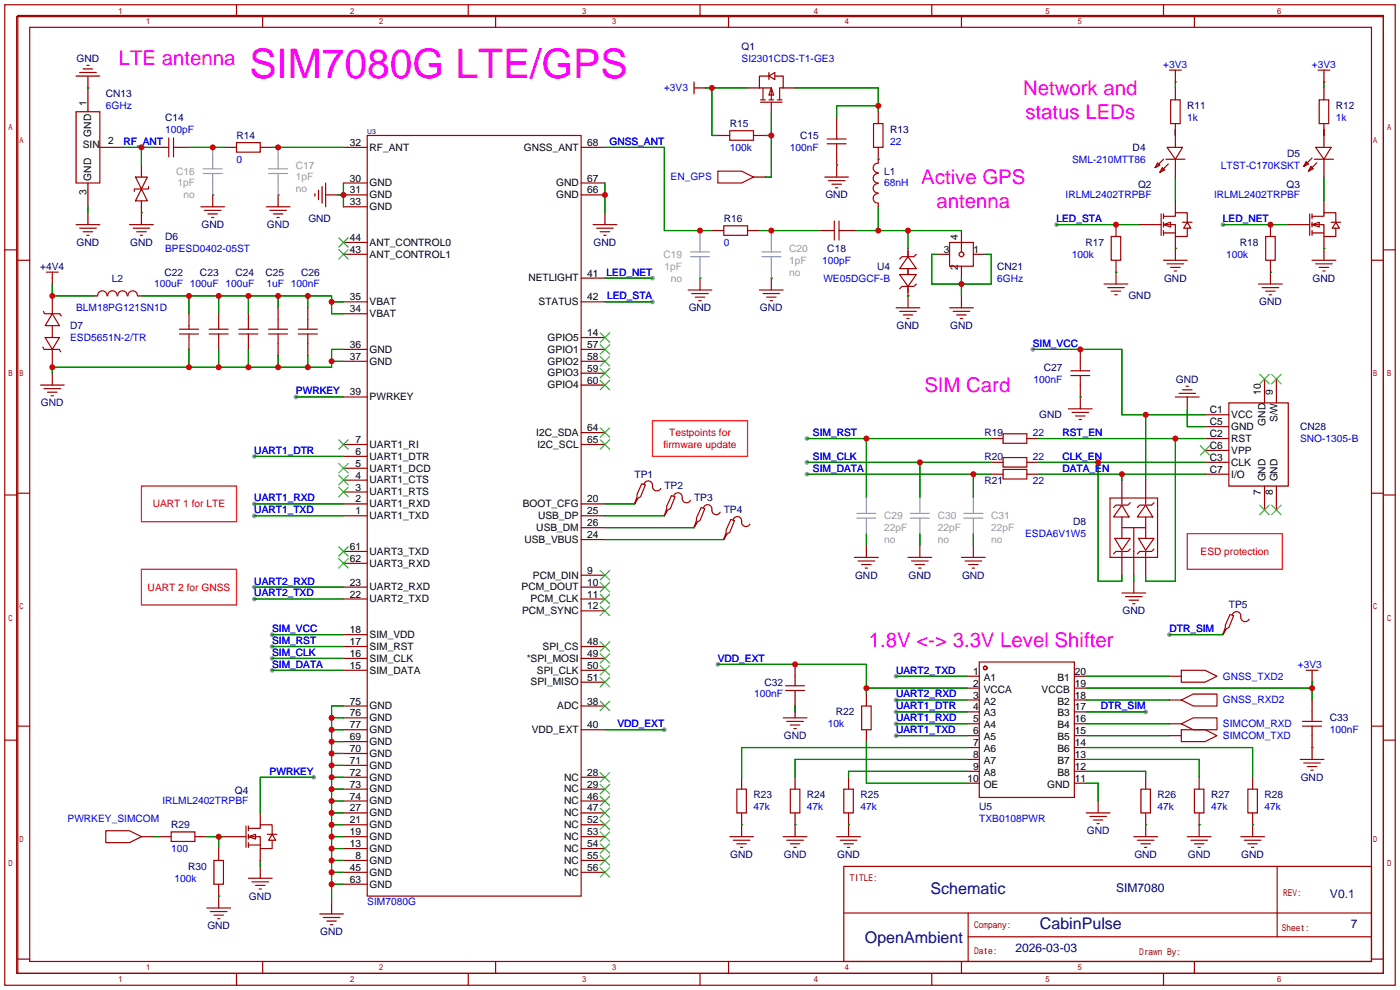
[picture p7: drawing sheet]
<svg xmlns="http://www.w3.org/2000/svg" width="299mm" height="212mm" viewBox="0 0 299 212" stroke-linecap="round" stroke-linejoin="round" font-family="sans-serif">
<g fill="#999">
<circle cx="63.2" cy="84.8" r=".51"/>
<circle cx="142" cy="156" r=".51"/>
<circle cx="139.4" cy="59.4" r=".51"/>
<circle cx="139.4" cy="64.5" r=".51"/>
<circle cx="54.4" cy="97.5" r=".51"/>
<circle cx="58.2" cy="135.6" r=".51"/>
<circle cx="58.2" cy="138.2" r=".51"/>
<circle cx="58.2" cy="140.7" r=".51"/>
<circle cx="58.2" cy="143.3" r=".51"/>
<circle cx="172.5" cy="101.3" r=".51"/>
<circle cx="172.5" cy="98.8" r=".51"/>
<circle cx="172.5" cy="93.7" r=".51"/>
<circle cx="153.4" cy="142" r=".51"/>
<circle cx="54.4" cy="107.7" r=".51"/>
<circle cx="54.4" cy="110.2" r=".51"/>
<circle cx="191.5" cy="149.6" r=".51"/>
<circle cx="191.5" cy="152.1" r=".51"/>
<circle cx="191.5" cy="144.5" r=".51"/>
<circle cx="244.9" cy="152.1" r=".51"/>
<circle cx="54.4" cy="125.5" r=".51"/>
<circle cx="54.4" cy="128" r=".51"/>
<circle cx="191.5" cy="154.7" r=".51"/>
<circle cx="191.5" cy="157.2" r=".51"/>
<circle cx="225.8" cy="48" r=".51"/>
<circle cx="261.4" cy="48" r=".51"/>
<circle cx="67.1" cy="166.1" r=".51"/>
<circle cx="220.7" cy="74.7" r=".51"/>
<circle cx="249.9" cy="135.6" r=".51"/>
</g>
<g fill="none" stroke="#a10000" stroke-width=".25">
<path d="M1 1h297.2v209.6h-297.2zM3.6 3.6h292.1v204.4h-292.1zM3.8 3.3h291.9v204.7h-291.9zM6.3 5.8h286.8v199.7h-286.8zM16.3 16.3h5M17 15.5h3.6M17.8 14.7h2M18.5 14h.5M18.8 16.3v7.6M50.5 1v2.6M56.1 3.3v2.5M100.1 1v2.6"/>
<path d="M105.9 3.3v2.5M148.3 17.5v2.6M148.3 18.8h2.6M149.6 1v2.6M150.9 18.8h.1M155.7 3.3v2.5M159.8 18.8h2.5M162.3 18.8h2.5v2.5M163.1 18.8v2.5M164.3 16.3l1.3-.8v1.5zM164.3 16.3h-2v2.5M164.3 15.5v1.5"/>
<path d="M164.8 18.8l.6 1.5h-1.1zM165.6 16.3h1.8v2.5h-.8v2.5M167.4 18.8h2.5M199.1 1v2.6M205.5 3.3v2.5M248.7 1v2.6M249.9 15h2.6M251.2 17.5h.1M251.2 15v2.5M251.2 18.8v2.5M255.3 3.3v2.5M281.7 15h2.5"/>
<path d="M283 17.5h.1M283 15v2.5M283 18.8v2.5M16.3 23.9h5v15.2h-5zM18.8 39.1v5.1M21.3 31.5h5.1M29 37.8h2.5l-1.3 2.6zM30.2 35.3v2.5M31.7 39.9v.5h-3v.5M32.8 31.5h3.3M36.1 29.5v4M37.1 31.5h3.3"/>
<path d="M37.1 29.5v4M48 31.5h2.5M50.5 30.5h5.1v2h-5.1zM55.6 31.5h2.6M68.8 39.9v3.5M69.6 39.1v5.1M73.4 39.1h5.1M73.4 31.5h5.1M78.5 29h45.7v162.5h-45.7zM124.2 39.1h5.1M124.2 31.5h5.1M153.4 36.6h5.1l2.5 1.2-2.5 1.3h-5.1z"/>
<path d="M153.4 29h2.6M156 27.9h5v2.1h-5zM161 37.8h2.6M161 29h2.6M162.6 21.8h4.5M162.6 21.3h1M164.3 21.3h1.1M164.8 21.8v2.1M166.1 21.3h1M176.3 37.8h5.1M176.8 29.7h4M176.8 30.7h4"/>
<path d="M177 38.6h3.6M177.8 39.4h2M178.8 25.1v4.6M178.8 30.7v7.1M186.7 26.4h2v5.1h-2zM187.7 39.2a1.01 1.01 0 0 0-1.1 1 1.01 1.01 0 0 0 1.1 1M187.7 37.1a1.01 1.01 0 0 0-1.1 1 1.01 1.01 0 0 0 1.1 1M187.7 34.9a1.01 1.01 0 0 0-1.1 1 1.01 1.01 0 0 0 1.1 1M187.7 23.9v2.5M187.7 31.5v3.3M247.4 34.8l.5 .5-1 .5zM248.4 35.8l.5 .5-1 .5z"/>
<path d="M248.7 34l-1.8 1.8M249.2 34h4M249.4 31.5h3.3l-1.5 2.5zM249.7 35.1l-1.8 1.7M250.2 21.3h2v5.1h-2zM251.2 26.4v5.1M251.2 34v3.8M279.1 34.5l.6 .6-1.1 .5zM280.2 35.6l.5 .5-1 .5zM280.4 33.8l-1.8 1.8M280.9 34h4.1M281.2 31.5h3.3l-1.5 2.5z"/>
<path d="M281.4 34.8l-1.7 1.8M281.9 21.3h2.1v5.1h-2.1zM283 26.4v5.1M283 34v3.8M1 53.4h2.6M3.8 55.6h2.5M9.9 58.2h2.5M11.2 58.2v2.5M16.3 48h5M17 48.8h3.6M17.8 49.5h2M18.5 50.3h.5"/>
<path d="M18.8 45.5v2.5M27.7 48h5.1M28.4 48.8h3.6M29.2 49.5h2M30 50.3h.5M30.2 40.4l1.3 2.5h-2.5zM30.2 42.9v5.1M42.9 44.2h5.1M43.7 45h3.5M44.4 45.7h2.1M45.2 46.5h.5M45.5 41.7v2.5"/>
<path d="M56.9 44.2h5.1M57.7 45h3.5M58.4 45.7h2.1M59.2 46.5h.5M59.4 41.7v2.5M67.3 41.4v.5M68.1 40.6v2.1M69.6 41.7h2.5M73.4 41.7h5.1M73.4 51.8h5.1M73.4 54.4h5.1M73.4 44.2h5.1"/>
<path d="M124.2 41.7h5.1M124.2 59.4h5.1M126.7 48h5.1M127.5 48.8h3.6M128.3 49.5h2M129 50.3h.5M129.3 45.5v2.5M149.6 59.4v2.6M152.1 49.3h2.6M154.7 48.3h5.1v2h-5.1zM159.8 49.3h2.5M164.8 59.4v2.6"/>
<path d="M175 49.3h3.3M178.3 47.2v4.1M178.6 40.1h.5M179.3 47.2v4.1M179.3 49.3h3.3M187.7 41.4a1.01 1.01 0 0 0-1.1 1 1.01 1.01 0 0 0 1.1 1M187.7 43.4v.8M192.3 58.7h3.5l-1.7 2.5zM194.1 54.9l1.7 2.5h-3.5zM194.1 53.1v1.8M194.1 57.4v1.3M195.8 54.4l-.5 .5h-2.5l-.5 .5"/>
<path d="M200.4 54.4h2.5M202.9 51.8h5.1v5.1h-5.1zM205.5 49.3v4.5M205.5 56.9v2.5M208 54.4h2.6M237.5 50.5h2v5.1h-2zM238.5 48v2.5M238.5 55.6v5.1M243.6 48h4.6M248.2 45.7v4.6M248.7 48l1.5-.5v1zM248.7 46.2h2.5v-.7h2.5v2"/>
<path d="M248.7 48h2.5v2.5h2.5v-1.7M248.7 45.7v1M248.7 47.5v1M248.7 49.3v1M248.7 55.6h5M248.7 49.8h2.5M249.4 56.4h3.6M250.2 57.2h2M251 57.9h.5M251.2 42.9v2.6M251.2 50.5v5.1M252.7 47.5h2.1"/>
<path d="M253.7 47.5l.8 1.3h-1.5zM270.5 50.5h2v5.1h-2zM271.5 48v2.5M271.5 55.6v5.1M275.3 48h4.6M279.9 45.7v4.6M280.4 48l1.5-.5v1zM280.4 46.2h2.6v-.7h2.5v2M280.4 48h2.6v2.5h2.5v-1.7M280.4 55.6h5.1M280.4 45.7v1M280.4 47.5v1"/>
<path d="M280.4 49.3v1M280.4 49.8h2.6M281.2 56.4h3.5M281.9 57.2h2.1M282.7 57.9h.5M283 42.9v2.6M283 50.5v5.1M284.5 47.5h2M285.5 47.5l.8 1.3h-1.6zM293.1 55.6h2.6M295.7 53.4h2.5M9.1 74.2l.3 .5h3.3l.3 .5"/>
<path d="M9.3 66.5l.2 .6h3.3l.3 .5M9.7 72.1h3l-1.5 2.6zM11.2 67.1l1.5 2.5h-3zM11.2 63.2v3.9M11.2 69.6v2.5M11.2 74.7v3.8M11.2 79.8v2.5M20.1 63.2h.7M20.9 63.2a1.01 1.01 0 0 1 1-1.1 1.01 1.01 0 0 1 1 1.1M23 63.2a1.01 1.01 0 0 1 1-1.1 1.01 1.01 0 0 1 1 1.1M25.2 63.2a1.01 1.01 0 0 1 1-1.1 1.01 1.01 0 0 1 1 1.1M27.4 63.2a1.01 1.01 0 0 1 1-1.1 1.01 1.01 0 0 1 1 1.1"/>
<path d="M29.5 63.2h.7M38.4 71.4h4M38.4 70.4h4M40.4 67.1v3.3M40.4 71.4v3.3M44.7 71.4h4.1M44.7 70.4h4.1M46.7 67.1v3.3M46.7 71.4v3.3M51.1 71.4h4M51.1 70.4h4M53.1 67.1v3.3"/>
<path d="M53.1 71.4v3.3M57.4 71.4h4.1M57.4 70.4h4.1M59.4 65.8v4.6M59.4 71.4v4.5M63.8 71.4h4M63.8 70.4h4M65.8 65.8v4.6M65.8 71.4v4.5M73.4 77.2h5.1M73.4 74.7h5.1M73.4 64.5h5.1"/>
<path d="M73.4 67.1h5.1M124.2 79.8h5.1M124.2 77.2h5.1M124.2 74.7h5.1M124.2 64.5h5.1M124.2 72.1h5.1M147.1 62h5M147.8 62.7h3.6M148.6 63.5h2M149.4 64.3h.5M162.3 62h5.1M163.1 62.7h3.5"/>
<path d="M163.8 63.5h2.1M164.6 64.3h.5M191.5 65.8h5.1M192.3 66.5h3.5M193 67.3h2.1M193.8 68.1h.5M194.1 61.2v4.6M195.8 60.7l-.5 .5h-2.5l-.5 .5M202.9 65.8h5.1M203.7 66.5h3.6M204.5 67.3h2M205.2 68.1h.5"/>
<path d="M205.5 63.2v2.6M228.9 79.2h4M230.9 74.7v4.5M236 60.7h5M236.7 61.5h3.6M237.5 62.2h2M238.3 63h.5M269 60.7h5.1M269.7 61.5h3.6M270.5 62.2h2M271.3 63h.5M8.6 82.3h5.1"/>
<path d="M9.4 83.1h3.6M10.2 83.8h2M10.9 84.6h.5M73.4 95h5.1M73.4 84.8h5.1M73.4 97.5h5.1M124.2 82.3h5.1M124.2 95h5.1M124.2 92.5h5.1M211.8 93.7h2.6M211.8 98.8h2.6M214.4 92.7h5.1v2h-5.1z"/>
<path d="M214.4 97.8h5.1v2h-5.1zM219.5 93.7h2.5M219.5 98.8h2.5M228.3 87.4h5.1M228.9 80.3h4M229.1 88.1h3.6M229.9 88.9h2M230.6 89.7h.5M230.9 80.3v7.1M251.2 84.8h5.1M252 84.1h3.5M252.7 83.3h2.1"/>
<path d="M253.5 82.5h.5M253.7 84.8v2.6M257.6 93.7h5M257.6 98.8h5M257.6 96.3h5M257.6 88.6h5M257.6 91.2h5M262.6 86.1h12.7v17.8h-12.7zM270.3 81v5.1M272.8 81v5.1M1 105.8h2.6M3.8 105.4h2.5"/>
<path d="M73.4 117.9h5.1M73.4 110.2h5.1M73.4 107.7h5.1M73.4 100.1h5.1M73.4 102.6h5.1M73.4 105.2h5.1M124.2 112.8h5.1M124.2 110.2h5.1M124.2 115.3h5.1M124.2 107.7h5.1M135.6 107.4v.3M137.2 103.4l.7 .2-1 2.6-.5 .2-.8 1.3 .5-1.5v-.5z"/>
<path d="M137.7 103.4a.93 .93 0 0 1 1.1-.6 .93 .93 0 0 1 .6 1.1 .94 .94 0 0 0 .7 1 .94 .94 0 0 0 1.1-.5M142 110v.2M143.5 105.9l.8 .3-1 2.5-.6 .3-.7 1.2 .5-1.5v-.5zM144 105.9a.93 .93 0 0 1 1.1-.5 .93 .93 0 0 1 .7 1 .94 .94 0 0 0 .7 1 .94 .94 0 0 0 1.1-.5M148.3 112.5v.3M149.9 108.5l.7 .2-1 2.6-.5 .2-.8 1.3 .5-1.5v-.6zM150.4 108.5a.93 .93 0 0 1 1.1-.6 .93 .93 0 0 1 .6 1.1 .94 .94 0 0 0 .7 1 .94 .94 0 0 0 1.1-.5M154.7 115.1v.2M156.2 111l.8 .3-1 2.5-.6 .2-.7 1.3 .5-1.5v-.5zM156.7 111a.93 .93 0 0 1 1.1-.6 .93 .93 0 0 1 .7 1.1 .94 .94 0 0 0 .7 1 .94 .94 0 0 0 1.1-.5M182.6 119.1h5.1M183.4 119.9h3.5"/>
<path d="M185.2 116.6v2.5M194.1 119.1h5M194.8 119.9h3.6M196.6 116.6v2.5M205.5 119.1h5.1M206.2 119.9h3.6M208 116.6v2.5M211.8 101.3h2.6M214.4 100.3h5.1v2.1h-5.1zM219.5 101.3h2.5M237.2 106.4h10.2v12.7h-10.2zM238.3 115.1h3.3l-1.8 2.5z"/>
<path d="M239.8 107.9l1.5 2.6h-3.3zM239.8 112.8h5.1M239.8 102.6v5.1M239.8 110.5v4.6M239.8 117.9v5M241.6 107.4l-.6 .5h-2.5l-.5 .6M241.6 117.3l-.6 .6h-2.5l-.5 .5M242.3 112.8v10.1M243.3 115.1h3.3l-1.7 2.5zM244.9 107.9l1.5 2.6h-3.3zM244.9 102.6v5.1M244.9 110.5v4.6"/>
<path d="M244.9 117.9v5M246.6 107.4l-.5 .5h-2.5l-.5 .6M246.6 117.3l-.5 .6h-2.5l-.5 .5M257.6 101.3h5M270.3 103.9v5.1M272.8 103.9v5.1M293.1 105.4h2.6M295.7 105.8h2.5M73.4 120.4h5.1M73.4 138.2h5.1M73.4 125.5h5.1M73.4 128h5.1"/>
<path d="M73.4 135.6h5.1M124.2 138.2h5.1M124.2 125.5h5.1M124.2 128h5.1M124.2 130.6h5.1M124.2 122.9h5.1M184.1 120.6h2.1M184.9 121.4h.5M195.6 120.6h2M196.3 121.4h.5M207 120.6h2M207.8 121.4h.5"/>
<path d="M239.8 126.7h5.1M240.5 127.5h3.6M241.3 128.3h2M242.1 129h.5M242.3 124.2v2.5M261.4 135.4v.2M262.9 131.3l.8 .3-1.1 2.5-.5 .3-.7 1.2 .5-1.5v-.5zM263.4 131.3a.93 .93 0 0 1 1.1-.5 .93 .93 0 0 1 .7 1 .94 .94 0 0 0 .7 1 .94 .94 0 0 0 1.1-.5M1 158.2h2.6M3.8 155.2h2.5M73.4 156h5.1M73.4 153.4h5.1"/>
<path d="M73.4 150.9h5.1M73.4 158.5h5.1M73.4 143.3h5.1M73.4 140.7h5.1M124.2 156h5.1M124.2 150.9h5.1M124.2 145.8h5.1M124.2 143.3h5.1M124.2 140.7h5.1M167.4 153.4h5.1M167.9 146.6h4.1M167.9 147.6h4.1"/>
<path d="M168.1 154.2h3.6M168.9 154.9h2M169.7 155.7h.5M169.9 142v4.6M169.9 147.6v5.8M184.1 150.9h2.1v5.1h-2.1zM185.2 148.3v2.6M185.2 156v2.5M206.8 144.5h2.5M206.8 147.1h2.5M206.8 149.6h2.5M206.8 152.1h2.5"/>
<path d="M206.8 154.7h2.5M206.8 157.2h2.5M206.8 159.8h2.5M209.3 141.5h20.3v28.9h-20.3zM229.6 144.5h2.6M229.6 147.1h2.6M229.6 149.6h2.6M229.6 152.1h2.6M229.6 154.7h2.6M229.6 157.2h2.6M229.6 159.8h2.6M249.9 144.5h2.6"/>
<path d="M249.9 149.6h2.6M249.9 154.7h2.6M249.9 157.2h2.6M252.5 154.7l2.5-1.3h5.1v2.6h-5.1zM252.5 156h5.1l2.5 1.2-2.5 1.3h-5.1zM252.5 143.3h5.1l2.5 1.2-2.5 1.3h-5.1zM252.5 149.6l2.5-1.3h5.1v2.6h-5.1zM278.4 155.2h4M278.4 154.2h4M279.1 143.3h2.6M280.4 145.8h.1M280.4 143.3v2.5"/>
<path d="M280.4 149.6v4.6M280.4 155.2v7.1M293.1 155.2h2.6M295.7 158.2h2.5M22.6 177.5h5.1l2.5 1.3-2.5 1.3h-5.1zM30.2 178.8h2.6M34 178.8h2.6M36.6 177.8h5.1v2h-5.1zM41.7 178.8h2.5M48 178.8h4.6M52.6 176.5v4.6M53.1 178.8l1.5-.5v1z"/>
<path d="M53.1 177h2.5v-.7h2.6v2M53.1 178.8h2.5v2.6h2.6v-1.8M53.1 176.5v1M53.1 178.3v1M55.6 173.7v2.6M57.1 178.3h2.1M58.2 178.3l.7 1.3h-1.5zM73.4 171.2h5.1M73.4 168.7h5.1M73.4 166.1h5.1M73.4 163.6h5.1M73.4 161h5.1"/>
<path d="M73.4 178.8h5.1M73.4 176.3h5.1M73.4 173.7h5.1M124.2 171.2h5.1M124.2 168.7h5.1M124.2 166.1h5.1M124.2 178.8h5.1M124.2 176.3h5.1M124.2 173.7h5.1M156 178.8h5M156.7 179.6h3.6M157.5 168.7h2v5h-2z"/>
<path d="M158.5 166.1v2.6M158.5 173.7v5.1M167.4 178.8h5.1M168.1 179.6h3.6M168.9 168.7h2v5h-2zM169.9 166.1v2.6M169.9 173.7v5.1M178.8 178.8h5.1M179.6 179.6h3.5M180.3 168.7h2.1v5h-2.1zM181.4 166.1v2.6M181.4 173.7v5.1"/>
<path d="M206.8 162.3h2.5M206.8 164.8h2.5M206.8 167.4h2.5M229.6 162.3h2.6M229.6 164.8h2.6M229.6 167.4h2.6M232.2 173.7h5M232.9 174.5h3.6M233.7 175.3h2M234.4 176h.5M234.7 171.2v2.5M242.3 178.8h5.1"/>
<path d="M243.1 179.6h3.5M243.8 168.7h2.1v5h-2.1zM244.9 166.1v2.6M244.9 173.7v5.1M253.7 178.8h5.1M254.5 179.6h3.6M255.3 168.7h2v5h-2zM256.3 166.1v2.6M256.3 173.7v5.1M265.2 178.8h5.1M265.9 179.6h3.6M266.7 168.7h2v5h-2z"/>
<path d="M267.7 166.1v2.6M267.7 173.7v5.1M277.9 162.3h5.1M278.6 163.1h3.6M279.4 163.8h2M280.2 164.6h.5M44.2 194.1h5.1M45 194.8h3.5M45.7 183.9h2.1v5.1h-2.1zM45.7 195.6h2.1M46.5 196.3h.5M46.7 181.4v2.5"/>
<path d="M46.7 189v5.1M53.1 187.7h5.1M53.1 180.6h2.5M53.1 180.1v1M53.8 188.5h3.6M54.6 189.2h2M55.4 190h.5M55.6 181.4v2.5M55.6 185.2v2.5M68.3 195.3h5.1M69.1 196.1h3.5M69.8 196.9h2.1"/>
<path d="M70.6 197.6h.5M70.9 192.8v2.5M73.4 189h5.1M73.4 186.4h5.1M73.4 183.9h5.1M73.4 181.4h5.1M124.2 186.4h5.1M124.2 183.9h5.1M124.2 181.4h5.1M157.5 180.3h2M158.2 181.1h.5M168.9 180.3h2"/>
<path d="M169.7 181.1h.5M180.3 185.2h112.8v20.3h-112.8zM180.3 180.3h2.1M180.4 195.1h112.6M181.1 181.1h.5M206.9 195.1v10.2M243.8 180.3h2.1M244.6 181.1h.5M255.3 180.3h2M256 181.1h.5M266.7 180.3h2M267.5 181.1h.5"/>
<path d="M273 185.2v15M3.8 205h2.5M50.5 208v2.6M56.1 205.5v2.5M100.1 208v2.6M105.9 205.5v2.5M149.6 208v2.6M155.7 205.5v2.5M199.1 208v2.6M205.5 205.5v2.5M206.9 200.2h86.1M248.7 208v2.6"/>
<path d="M255.3 205.5v2.5M293.1 205h2.6"/>
<circle cx="205.5" cy="54.4" r=".51"/>
<circle cx="210.6" cy="142.7" r=".38"/>
</g>
<g fill="none" stroke="#3c3" stroke-width=".25">
<path d="M72.4 50.8l2 2M72.4 53.3l2 2.1M74.4 50.8l-2 2M74.4 53.3l-2 2.1M128.3 78.7l2 2.1M128.3 76.2l2 2M128.3 73.7l2 2M128.3 71.1l2 2.1M130.3 78.7l-2 2.1M130.3 76.2l-2 2M130.3 73.7l-2 2M130.3 71.1l-2 2.1"/>
<path d="M72.4 94l2 2M72.4 99.1l2 2M74.4 94l-2 2M74.4 99.1l-2 2M128.3 81.3l2 2M128.3 94l2 2M128.3 91.4l2 2.1M130.3 81.3l-2 2M130.3 94l-2 2M130.3 91.4l-2 2.1M256.5 95.2l2.1 2.1M258.6 95.2l-2.1 2.1"/>
<path d="M269.2 80l2.1 2M271.3 80l-2.1 2M271.8 80l2 2M273.8 80l-2 2M72.4 119.4l2 2M72.4 116.8l2 2.1M72.4 101.6l2 2M72.4 104.1l2 2.1M74.4 119.4l-2 2M74.4 116.8l-2 2.1M74.4 101.6l-2 2M74.4 104.1l-2 2.1"/>
<path d="M269.2 107.9l2.1 2.1M271.3 107.9l-2.1 2.1M271.8 107.9l2 2.1M273.8 107.9l-2 2.1M128.3 139.7l2 2M128.3 137.2l2 2M128.3 129.5l2 2.1M128.3 127l2 2M128.3 124.5l2 2M128.3 121.9l2 2.1M130.3 139.7l-2 2M130.3 137.2l-2 2"/>
<path d="M130.3 129.5l-2 2.1M130.3 127l-2 2M130.3 124.5l-2 2M130.3 121.9l-2 2.1M128.3 144.8l2 2M128.3 142.2l2 2.1M128.3 149.9l2 2M130.3 144.8l-2 2M130.3 142.2l-2 2.1M130.3 149.9l-2 2M128.3 177.8l2 2M128.3 175.3l2 2"/>
<path d="M128.3 172.7l2 2.1M128.3 170.2l2 2M128.3 167.6l2 2.1M128.3 165.1l2 2M130.3 177.8l-2 2M130.3 175.3l-2 2M130.3 172.7l-2 2.1M130.3 170.2l-2 2M130.3 167.6l-2 2.1M130.3 165.1l-2 2M128.3 185.4l2 2.1M128.3 182.9l2 2"/>
<path d="M128.3 180.3l2 2.1M130.3 185.4l-2 2.1M130.3 182.9l-2 2M130.3 180.3l-2 2.1"/>
</g>
<g fill="none" stroke="#008700" stroke-width=".25">
<path d="M18.8 18.8h.1M150.9 18.8h8.9M152.1 18.8v10.2h1.3M169.9 18.8h17.8v5.1M251.2 17.5v1.3M283 17.5v1.3M26.4 31.5h6.4M30.2 31.5v3.8M40.4 31.5h7.6M58.2 31.5h15.2M73.4 39.1v5.1M129.3 39.1v6.4"/>
<path d="M129.3 31.5h12.7v17.8h10.1M163.6 29h1.2M164.8 23.9v13.9h-1.2M178.8 35.3h.1M187.7 34h.1M187.7 22.6h-8.9v2.5M251.2 27.7v1.3M251.2 37.8v5.1M283 27.7v1.3M283 37.8v5.1M18.8 44.2v1.3M30.2 45.5h.1"/>
<path d="M45.5 41.7h.1M59.4 41.7h.1M72.1 41.7h1.3M129.3 59.4h10.1M149.6 59.4h.1M162.3 49.3h12.7M164.8 59.4h.1M182.6 49.3h22.9M187.7 44.2v5.1M194.1 49.3v3.8M200.4 54.4h-1.3v6.3h12.7v-6.3h-1.2M205.5 59.4v3.8"/>
<path d="M225.8 48h17.8M238.5 58.2h.1M251.2 53.1h.1M261.4 48h13.9M271.5 58.2h.1M283 53.1h.1M11.2 60.7v2.5h8.9M30.2 63.2h40.7v3.9h2.5M40.4 63.2v3.9M40.4 74.7v3.8M46.7 63.2v3.9M46.7 74.7v3.8"/>
<path d="M53.1 63.2v3.9M53.1 74.7v3.8M59.4 63.2v2.6M59.4 75.9v2.6M65.8 63.2v2.6M65.8 75.9v2.6M70.9 77.2h2.5M70.9 64.5h2.5M73.4 74.7h-2.5v3.8h-59.7v1.3M129.3 64.5h10.1M194.1 63.2h.1M220.7 74.7h19.1v13.9h17.8"/>
<path d="M54.4 97.5h19M63.2 84.8h10.2M172.5 98.8h39.3M172.5 93.7h39.3M185.2 93.7v12.7M196.6 98.8v7.6M222 98.8h35.6M222 93.7h35.6M230.9 84.8h.1M234.7 98.8v25.4h5.1v-1.3M244.9 88.6v14M251.2 93.7v30.5h-6.3v-1.3"/>
<path d="M253.7 87.4v3.8h3.9M54.4 107.7h19M54.4 110.2h19M129.3 107.7h6.3M129.3 110.2h12.7M129.3 112.8h19M129.3 115.3h25.4M172.5 101.3h39.3M185.2 114v2.6M196.6 114v2.6M208 101.3v5.1M208 114v2.6"/>
<path d="M222 101.3h35.6M239.8 101.3v1.3M54.4 125.5h19M54.4 128h19M58.2 135.6h15.2M58.2 138.2h15.2M242.3 122.9v1.3M249.9 135.6h11.5M58.2 140.7h15.2M58.2 143.3h15.2M70.9 158.5h2.5M70.9 156h2.5"/>
<path d="M70.9 153.4h2.5M73.4 150.9h-2.5v41.9M129.3 156h12.7M153.4 142h31.8v6.3M169.9 150.9v1.2M185.2 158.5v8.9h21.6M185.2 147.1h21.6M191.5 149.6h15.3M191.5 152.1h15.3M191.5 144.5h15.3M191.5 154.7h15.3M191.5 157.2h15.3"/>
<path d="M206.8 159.8h-48.3v6.3M232.2 147.1h48.2M232.2 149.6h17.7M232.2 152.1h12.7M232.2 144.5h17.7M232.2 154.7h17.7M232.2 157.2h17.7M232.2 159.8h35.5v6.3M280.4 159.8h.1M280.4 145.8v3.8M32.8 178.8h1.2M44.2 178.8h3.8"/>
<path d="M46.7 178.8v2.6M67.1 166.1h-11.5v7.6M70.9 178.8h2.5M70.9 176.3h2.5M70.9 173.7h2.5M70.9 171.2h2.5M70.9 168.7h2.5M70.9 166.1h2.5M70.9 163.6h2.5M70.9 161h2.5M158.5 176.3h.1M169.9 176.3h.1"/>
<path d="M181.4 176.3h.1M206.8 162.3h-36.9v3.8M206.8 164.8h-25.4v1.3M232.2 167.4h2.5v3.8M232.2 164.8h12.7v1.3M232.2 162.3h24.1v3.8M244.9 176.3h.1M256.3 176.3h.1M267.7 176.3h.1M46.7 191.5h.1M55.6 183.9v1.3M70.9 189h2.5"/>
<path d="M70.9 186.4h2.5M70.9 183.9h2.5M70.9 181.4h2.5"/>
</g>
<g fill="none" stroke="#999" stroke-width=".25">
<path d="M43.4 36.1h4.1M43.4 37.1h4.1M45.5 31.5v4.6M45.5 37.1v4.6M57.4 36.1h4.1M57.4 37.1h4.1M59.4 31.5v4.6M59.4 37.1v4.6M147.6 53.8h4M147.6 54.9h4M149.6 49.3v4.5M149.6 54.9v4.5"/>
<path d="M162.8 53.8h4.1M162.8 54.9h4.1M164.8 49.3v4.5M164.8 54.9v4.5M183.1 110.7h4.1M183.1 109.7h4.1M185.2 106.4v3.3M185.2 110.7v3.3M194.6 110.7h4M194.6 109.7h4M196.6 106.4v3.3M196.6 110.7v3.3"/>
<path d="M206 110.7h4.1M206 109.7h4.1M208 106.4v3.3M208 110.7v3.3"/>
</g>
<path d="M139.4 89.9h20.4v7.6h-20.4zM30.2 103.9h20.3v7.6h-20.3zM253.7 114h20.4v7.7h-20.4zM30.2 121.7h20.3v7.6h-20.3z" fill="none" stroke="#f00" stroke-width=".25"/>
<g fill="#c00">
<circle cx="70.9" cy="189" r=".63"/>
<circle cx="70.9" cy="186.4" r=".63"/>
<circle cx="70.9" cy="183.9" r=".63"/>
<circle cx="70.9" cy="181.4" r=".63"/>
<circle cx="70.9" cy="178.8" r=".63"/>
<circle cx="70.9" cy="176.3" r=".63"/>
<circle cx="70.9" cy="173.7" r=".63"/>
<circle cx="70.9" cy="171.2" r=".63"/>
<circle cx="70.9" cy="168.7" r=".63"/>
<circle cx="70.9" cy="166.1" r=".63"/>
<circle cx="70.9" cy="163.6" r=".63"/>
<circle cx="70.9" cy="161" r=".63"/>
<circle cx="70.9" cy="158.5" r=".63"/>
<circle cx="70.9" cy="156" r=".63"/>
<circle cx="70.9" cy="153.4" r=".63"/>
<circle cx="73.4" cy="41.7" r=".63"/>
<circle cx="129.3" cy="41.7" r=".63"/>
<circle cx="70.9" cy="77.2" r=".63"/>
<circle cx="65.8" cy="78.5" r=".63"/>
<circle cx="59.4" cy="78.5" r=".63"/>
<circle cx="53.1" cy="78.5" r=".63"/>
<circle cx="46.7" cy="78.5" r=".63"/>
<circle cx="40.4" cy="78.5" r=".63"/>
<circle cx="11.2" cy="78.5" r=".63"/>
<circle cx="149.6" cy="49.3" r=".63"/>
<circle cx="208" cy="101.3" r=".63"/>
<circle cx="196.6" cy="98.8" r=".63"/>
<circle cx="185.2" cy="93.7" r=".63"/>
<circle cx="46.7" cy="178.8" r=".63"/>
<circle cx="185.2" cy="147.1" r=".63"/>
<circle cx="169.9" cy="142" r=".63"/>
<circle cx="280.4" cy="147.1" r=".63"/>
<circle cx="234.7" cy="98.8" r=".63"/>
<circle cx="251.2" cy="93.7" r=".63"/>
<circle cx="194.1" cy="49.3" r=".63"/>
<circle cx="187.7" cy="49.3" r=".63"/>
<circle cx="205.5" cy="60.7" r=".63"/>
<circle cx="30.2" cy="31.5" r=".63"/>
<circle cx="59.4" cy="31.5" r=".63"/>
<circle cx="45.5" cy="31.5" r=".63"/>
<circle cx="187.7" cy="22.6" r=".63"/>
<circle cx="164.8" cy="49.3" r=".63"/>
<circle cx="152.1" cy="18.8" r=".63"/>
<circle cx="164.8" cy="29" r=".63"/>
<circle cx="238.5" cy="48" r=".63"/>
<circle cx="271.5" cy="48" r=".63"/>
<circle cx="11.2" cy="63.2" r=".63"/>
<circle cx="70.9" cy="64.5" r=".63"/>
<circle cx="65.8" cy="63.2" r=".63"/>
<circle cx="59.4" cy="63.2" r=".63"/>
<circle cx="53.1" cy="63.2" r=".63"/>
<circle cx="46.7" cy="63.2" r=".63"/>
<circle cx="40.4" cy="63.2" r=".63"/>
<circle cx="239.8" cy="101.3" r=".63"/>
<circle cx="244.9" cy="88.6" r=".63"/>
<circle cx="230.9" cy="74.7" r=".63"/>
</g>
<text font-size="8.7" fill="#f0f" x="53.3" y="16.6">SIM7080G LTE/GPS</text>
<g font-size="4.4" fill="#f0f">
<text x="25.4" y="13.9">LTE antenna</text>
<text x="218.7" y="20.2">Network and</text>
<text x="219.1" y="25.3">status LEDs</text>
<text x="196.9" y="39.3">Active GPS</text>
<text x="200.2" y="44.4">antenna</text>
<text x="197.6" y="83.7">SIM Card</text>
<text x="185.7" y="138.4">1.8V &lt;-&gt; 3.3V Level Shifter</text>
</g>
<g font-size="3.4" fill="#000080">
<text x="198.9" y="191">Schematic</text>
<text x="184.8" y="201.5">OpenAmbient</text>
<text x="222.2" y="198.6">CabinPulse</text>
</g>
<g font-size="2.6" fill="#000080">
<text x="238.6" y="190.7">SIM7080</text>
<text x="284.2" y="192">V0.1</text>
<text x="217" y="203.4">2026-03-03</text>
<text x="288.7" y="198.3">7</text>
</g>
<g font-size="2.2" fill="#000080">
<text x="158.5" y="10.6">Q1</text>
<text x="16.4" y="13.2">GND</text>
<text x="22.6" y="20.8">CN13</text>
<text x="253.7" y="23.3">R11</text>
<text x="285.5" y="23.3">R12</text>
<text x="35.3" y="25.9">C14</text>
<text x="50.5" y="29.7">R14</text>
<text x="156" y="27.1">R15</text>
<text x="171" y="29.7">C15</text>
<text x="190.2" y="28.4">R13</text>
<text x="242.1" y="32.2">D4</text>
<text x="275.1" y="33.5">D5</text>
<text x="189" y="37.3">L1</text>
<text x="243.2" y="40.1">Q2</text>
<text x="275" y="40.1">Q3</text>
<text x="65.9" y="47.5">GND</text>
<text x="154.7" y="47.5">R16</text>
<text x="176.4" y="42.4">GND</text>
<text x="16.4" y="52.5">GND</text>
<text x="27.8" y="52.5">GND</text>
<text x="35.3" y="51.3">D6</text>
<text x="43" y="48.7">GND</text>
<text x="57" y="48.7">GND</text>
<text x="126.9" y="52.5">GND</text>
<text x="176.8" y="53.8">C18</text>
<text x="232" y="52.5">R17</text>
<text x="265" y="52.5">R18</text>
<text x="8.6" y="57.6">+4V4</text>
<text x="35.1" y="58.9">C22</text>
<text x="42.7" y="58.9">C23</text>
<text x="50.4" y="58.9">C24</text>
<text x="56.7" y="58.9">C25</text>
<text x="64.3" y="58.9">C26</text>
<text x="187.5" y="57.6">U4</text>
<text x="213.1" y="57.6">CN21</text>
<text x="23.9" y="60.2">L2</text>
<text x="241.2" y="64">GND</text>
<text x="248.8" y="60.2">GND</text>
<text x="269.1" y="65.2">GND</text>
<text x="280.5" y="60.2">GND</text>
<text x="15" y="70.3">D7</text>
<text x="147.2" y="66.5">GND</text>
<text x="162.4" y="66.5">GND</text>
<text x="191.6" y="70.3">GND</text>
<text x="203.1" y="70.3">GND</text>
<text x="223.1" y="79.2">C27</text>
<text x="251.3" y="81.8">GND</text>
<text x="8.8" y="86.8">GND</text>
<text x="222.1" y="89.4">GND</text>
<text x="210.4" y="93.2">R19</text>
<text x="277.9" y="91.9">CN28</text>
<text x="210.4" y="98.3">R20</text>
<text x="135.6" y="102.1">TP1</text>
<text x="142" y="104.6">TP2</text>
<text x="148.3" y="107.2">TP3</text>
<text x="210.4" y="103.3">R21</text>
<text x="154.7" y="109.7">TP4</text>
<text x="229.4" y="112.2">D8</text>
<text x="182.7" y="123.7">GND</text>
<text x="194.2" y="123.7">GND</text>
<text x="205.6" y="123.7">GND</text>
<text x="239.9" y="131.3">GND</text>
<text x="262.6" y="130">TP5</text>
<text x="163.4" y="146.5">C32</text>
<text x="178.6" y="152.9">R22</text>
<text x="284.2" y="154.1">C33</text>
<text x="167.5" y="158">GND</text>
<text x="278" y="166.8">GND</text>
<text x="50.2" y="169.6">Q4</text>
<text x="161" y="170.7">R23</text>
<text x="172.5" y="170.7">R24</text>
<text x="183.9" y="170.7">R25</text>
<text x="209.3" y="173.2">U5</text>
<text x="247.4" y="170.7">R26</text>
<text x="258.8" y="170.7">R27</text>
<text x="270.3" y="170.7">R28</text>
<text x="36.6" y="177">R29</text>
<text x="232.3" y="178.3">GND</text>
<text x="40.2" y="185.9">R30</text>
<text x="156.1" y="183.4">GND</text>
<text x="167.5" y="183.4">GND</text>
<text x="178.9" y="183.4">GND</text>
<text x="242.4" y="183.4">GND</text>
<text x="253.9" y="183.4">GND</text>
<text x="265.3" y="183.4">GND</text>
<text x="53.2" y="192.2">GND</text>
<text x="44.3" y="198.6">GND</text>
<text x="68.4" y="199.9">GND</text>
</g>
<g font-size="2.2" fill="#00f">
<text x="158.5" y="13.2">SI2301CDS-T1-GE3</text>
<text x="248.6" y="14.4">+3V3</text>
<text x="280.4" y="14.4">+3V3</text>
<text x="22.6" y="23.3">6GHz</text>
<text x="141.9" y="19.5">+3V3</text>
<text x="35.3" y="28.4">100pF</text>
<text x="253.7" y="25.9">1k</text>
<text x="285.5" y="25.9">1k</text>
<text x="26.4" y="31">RF_ANT</text>
<text x="50.5" y="34.8">0</text>
<text x="130.3" y="31">GNSS_ANT</text>
<text x="156" y="32.2">100k</text>
<text x="168.8" y="32.2">100nF</text>
<text x="190.2" y="31">22</text>
<text x="229.1" y="34.8">SML-210MTT86</text>
<text x="143.3" y="38.6">EN_GPS</text>
<text x="189" y="39.8">68nH</text>
<text x="260.9" y="36">LTST-C170KSKT</text>
<text x="225.8" y="47.5">LED_STA</text>
<text x="227.7" y="42.4">IRLML2402TRPBF</text>
<text x="259.5" y="42.4">IRLML2402TRPBF</text>
<text x="261.4" y="47.5">LED_NET</text>
<text x="35.3" y="53.8">BPESD0402-05ST</text>
<text x="154.7" y="52.5">0</text>
<text x="129.6" y="58.9">LED_NET</text>
<text x="175.7" y="56.4">100pF</text>
<text x="229.1" y="55.1">100k</text>
<text x="262.1" y="55.1">100k</text>
<text x="32.9" y="61.4">100uF 100uF 100uF</text>
<text x="57" y="61.4">1uF 100nF</text>
<text x="129.8" y="64">LED_STA</text>
<text x="176" y="60.2">WE05DGCF-B</text>
<text x="213.1" y="60.2">6GHz</text>
<text x="16.3" y="66.5">BLM18PG121SN1D</text>
<text x="15" y="72.9">ESD5651N-2/TR</text>
<text x="220.7" y="74.1">SIM_VCC</text>
<text x="220.9" y="81.8">100nF</text>
<text x="63.2" y="84.3">PWRKEY</text>
<text x="173.7" y="93.2">SIM_RST</text>
<text x="220.7" y="93.2">22</text>
<text x="227.1" y="93.2">RST_EN</text>
<text x="277.9" y="94.5">SNO-1305-B</text>
<text x="54.4" y="97">UART1_DTR</text>
<text x="173.7" y="100.8">SIM_DATA</text>
<text x="173.7" y="98.3">SIM_CLK</text>
<text x="220.7" y="98.3">22</text>
<text x="227.1" y="98.3">CLK_EN</text>
<text x="227.1" y="100.8">DATA_EN</text>
<text x="54.4" y="107.2">UART1_RXD</text>
<text x="220.7" y="103.3">22</text>
<text x="54.4" y="109.7">UART1_TXD</text>
<text x="219.1" y="114.8">ESDA6V1W5</text>
<text x="54.4" y="124.9">UART2_RXD</text>
<text x="54.4" y="127.5">UART2_TXD</text>
<text x="58.2" y="135.1">SIM_VCC</text>
<text x="58.2" y="137.6">SIM_RST</text>
<text x="249.9" y="135.1">DTR_SIM</text>
<text x="58.2" y="140.2">SIM_CLK</text>
<text x="58.2" y="142.7">SIM_DATA</text>
<text x="153.4" y="141.4">VDD_EXT</text>
<text x="191.5" y="144">UART2_TXD</text>
<text x="277.4" y="142.8">+3V3</text>
<text x="161.2" y="149.1">100nF</text>
<text x="191.5" y="149.1">UART2_RXD</text>
<text x="261.4" y="145.3">GNSS_TXD2</text>
<text x="131.9" y="155.4">VDD_EXT</text>
<text x="176.9" y="155.4">10k</text>
<text x="191.5" y="151.6">UART1_DTR</text>
<text x="191.5" y="154.1">UART1_RXD</text>
<text x="235.3" y="151.6">DTR_SIM</text>
<text x="261.4" y="155.4">SIMCOM_RXD</text>
<text x="261.4" y="150.3">GNSS_RXD2</text>
<text x="191.5" y="156.7">UART1_TXD</text>
<text x="261.4" y="158">SIMCOM_TXD</text>
<text x="284.2" y="156.7">100nF</text>
<text x="57.6" y="165.6">PWRKEY</text>
<text x="34.7" y="171.9">IRLML2402TRPBF</text>
<text x="161" y="173.2">47k</text>
<text x="172.5" y="173.2">47k</text>
<text x="183.9" y="173.2">47k</text>
<text x="247.4" y="173.2">47k</text>
<text x="258.8" y="173.2">47k</text>
<text x="270.3" y="173.2">47k</text>
<text x="14.4" y="175.7">PWRKEY_SIMCOM</text>
<text x="209.3" y="175.7">TXB0108PWR</text>
<text x="36.6" y="182.1">100</text>
<text x="37.3" y="188.4">100k</text>
<text x="78.5" y="193.5">SIM7080G</text>
</g>
<g font-size="2.2">
<text x="18.5" y="22.6" transform="rotate(-90 18.5 22.6)">1</text>
<text x="19.5" y="29.2" transform="rotate(-90 19.5 29.2)">GND</text>
<text x="17.7" y="31.7">SIN</text>
<text x="23.1" y="30.7">2</text>
<text x="74.8" y="31.2">32</text>
<text x="79" y="32.2">RF_ANT</text>
<text x="112" y="32.2">GNSS_ANT</text>
<text x="125.5" y="31.2">68</text>
<text x="18.5" y="41.6" transform="rotate(-90 18.5 41.6)">3</text>
<text x="19.5" y="38.6" transform="rotate(-90 19.5 38.6)">GND</text>
<text x="74.8" y="41.3">31</text>
<text x="74.8" y="38.8">30</text>
<text x="79" y="39.8">GND</text>
<text x="118.9" y="39.8">GND</text>
<text x="125.5" y="38.8">67</text>
<text x="125.5" y="41.3">66</text>
<text x="74.8" y="43.9">33</text>
<text x="79" y="44.9">GND</text>
<text x="79" y="42.4">GND</text>
<text x="118.9" y="42.4">GND</text>
<text x="74.8" y="51.5">44</text>
<text x="79" y="52.5">ANT_CONTROL0</text>
<text x="204.7" y="51.3" transform="rotate(-90 204.7 51.3)">4</text>
<text x="74.8" y="54">43</text>
<text x="79" y="55.1">ANT_CONTROL1</text>
<text x="125.5" y="59.1">41</text>
<text x="201.7" y="54">3</text>
<text x="204.7" y="57.6" transform="rotate(-90 204.7 57.6)">2</text>
<text x="208" y="54">1</text>
<text x="74.8" y="64.2">35</text>
<text x="79" y="65.2">VBAT</text>
<text x="112.9" y="60.1">NETLIGHT</text>
<text x="115.1" y="65.2">STATUS</text>
<text x="125.5" y="64.2">42</text>
<text x="74.8" y="66.7">34</text>
<text x="79" y="67.8">VBAT</text>
<text x="125.5" y="71.8">14</text>
<text x="74.8" y="76.9">37</text>
<text x="74.8" y="74.4">36</text>
<text x="79" y="77.9">GND</text>
<text x="79" y="75.4">GND</text>
<text x="117" y="77.9">GPIO2</text>
<text x="117" y="75.4">GPIO1</text>
<text x="117" y="72.8">GPIO5</text>
<text x="125.5" y="76.9">58</text>
<text x="125.5" y="74.4">57</text>
<text x="117" y="83">GPIO4</text>
<text x="117" y="80.5">GPIO3</text>
<text x="125.5" y="82">60</text>
<text x="125.5" y="79.4">59</text>
<text x="74.8" y="84.5">39</text>
<text x="79" y="85.5">PWRKEY</text>
<text x="258.6" y="88.3">C1</text>
<text x="263.1" y="89.4">VCC</text>
<text x="269.5" y="84.3" transform="rotate(-90 269.5 84.3)">10</text>
<text x="272" y="84.3" transform="rotate(-90 272 84.3)">9</text>
<text x="76" y="94.7">7</text>
<text x="79" y="95.7">UART1_RI</text>
<text x="114.6" y="93.2">I2C_SDA</text>
<text x="114.9" y="95.7">I2C_SCL</text>
<text x="125.5" y="94.7">65</text>
<text x="125.5" y="92.1">64</text>
<text x="258.6" y="93.4">C2</text>
<text x="258.6" y="96">C6</text>
<text x="258.6" y="90.9">C5</text>
<text x="263.1" y="94.4">RST</text>
<text x="263.1" y="91.9">GND</text>
<text x="270.5" y="91" transform="rotate(-90 270.5 91)">GND</text>
<text x="273" y="90.2" transform="rotate(-90 273 90.2)">S/W</text>
<text x="76" y="97.2">6</text>
<text x="76" y="99.8">5</text>
<text x="79" y="98.2">UART1_DTR</text>
<text x="79" y="100.8">UART1_DCD</text>
<text x="258.6" y="98.5">C3</text>
<text x="258.6" y="101">C7</text>
<text x="263.1" y="99.5">CLK</text>
<text x="263.1" y="97">VPP</text>
<text x="76" y="102.3">4</text>
<text x="76" y="104.8">3</text>
<text x="76" y="107.4">2</text>
<text x="79" y="103.3">UART1_CTS</text>
<text x="79" y="105.9">UART1_RTS</text>
<text x="125.5" y="107.4">20</text>
<text x="263.1" y="102.1">I/O</text>
<text x="269.5" y="105.9" transform="rotate(-90 269.5 105.9)">7</text>
<text x="270.5" y="102.9" transform="rotate(-90 270.5 102.9)">GND</text>
<text x="272" y="105.9" transform="rotate(-90 272 105.9)">8</text>
<text x="273" y="102.9" transform="rotate(-90 273 102.9)">GND</text>
<text x="76" y="109.9">1</text>
<text x="79" y="108.4">UART1_RXD</text>
<text x="79" y="110.9">UART1_TXD</text>
<text x="111.7" y="108.4">BOOT_CFG</text>
<text x="114.6" y="113.5">USB_DM</text>
<text x="115" y="110.9">USB_DP</text>
<text x="125.5" y="112.5">26</text>
<text x="125.5" y="109.9">25</text>
<text x="74.8" y="117.5">61</text>
<text x="79" y="118.6">UART3_TXD</text>
<text x="112.1" y="116">USB_VBUS</text>
<text x="125.5" y="115">24</text>
<text x="74.8" y="120.1">62</text>
<text x="74.8" y="125.2">23</text>
<text x="79" y="121.1">UART3_RXD</text>
<text x="113.9" y="123.6">PCM_DIN</text>
<text x="125.5" y="125.2">10</text>
<text x="125.5" y="122.6">9</text>
<text x="74.8" y="127.7">22</text>
<text x="79" y="126.2">UART2_RXD</text>
<text x="79" y="128.7">UART2_TXD</text>
<text x="111.5" y="126.2">PCM_DOUT</text>
<text x="111.6" y="131.3">PCM_SYNC</text>
<text x="113.4" y="128.7">PCM_CLK</text>
<text x="125.5" y="130.2">12</text>
<text x="125.5" y="127.7">11</text>
<text x="74.8" y="135.3">18</text>
<text x="74.8" y="137.9">17</text>
<text x="79" y="136.3">SIM_VDD</text>
<text x="125.5" y="137.9">48</text>
<text x="74.8" y="140.4">16</text>
<text x="74.8" y="142.9">15</text>
<text x="79" y="138.9">SIM_RST</text>
<text x="79" y="141.4">SIM_CLK</text>
<text x="79" y="144">SIM_DATA</text>
<text x="112.6" y="141.4">*SPI_MOSI</text>
<text x="114.7" y="144">SPI_CLK</text>
<text x="116" y="138.9">SPI_CS</text>
<text x="125.5" y="142.9">50</text>
<text x="125.5" y="140.4">49</text>
<text x="113.4" y="146.5">SPI_MISO</text>
<text x="125.5" y="145.5">51</text>
<text x="208" y="144.2">1</text>
<text x="208" y="146.8">2</text>
<text x="208" y="149.3">3</text>
<text x="210.2" y="145.5">A1</text>
<text x="210.2" y="148">VCCA</text>
<text x="222.6" y="148">VCCB</text>
<text x="226" y="145.5">B1</text>
<text x="229.7" y="149.3">18</text>
<text x="229.7" y="146.8">19</text>
<text x="229.7" y="144.2">20</text>
<text x="74.8" y="155.6">77</text>
<text x="74.8" y="153.1">76</text>
<text x="74.8" y="150.6">75</text>
<text x="79" y="154.1">GND</text>
<text x="79" y="151.6">GND</text>
<text x="119.1" y="151.6">ADC</text>
<text x="125.5" y="155.6">40</text>
<text x="125.5" y="150.6">38</text>
<text x="208" y="151.8">4</text>
<text x="208" y="154.4">5</text>
<text x="210.2" y="150.6">A2</text>
<text x="210.2" y="153.1">A3</text>
<text x="210.2" y="155.6">A4</text>
<text x="226" y="155.6">B4</text>
<text x="226" y="153.1">B3</text>
<text x="226" y="150.6">B2</text>
<text x="229.7" y="154.4">16</text>
<text x="229.7" y="151.8">17</text>
<text x="74.8" y="160.7">70</text>
<text x="74.8" y="158.2">69</text>
<text x="79" y="156.7">GND</text>
<text x="79" y="161.7">GND</text>
<text x="79" y="159.2">GND</text>
<text x="113.7" y="156.7">VDD_EXT</text>
<text x="208" y="156.9">6</text>
<text x="208" y="159.5">7</text>
<text x="208" y="162">8</text>
<text x="210.2" y="158.2">A5</text>
<text x="210.2" y="160.7">A6</text>
<text x="226" y="160.7">B6</text>
<text x="226" y="158.2">B5</text>
<text x="229.7" y="162">13</text>
<text x="229.7" y="159.5">14</text>
<text x="229.7" y="156.9">15</text>
<text x="74.8" y="165.8">72</text>
<text x="74.8" y="163.3">71</text>
<text x="79" y="166.8">GND</text>
<text x="79" y="164.3">GND</text>
<text x="120.6" y="166.8">NC</text>
<text x="125.5" y="165.8">28</text>
<text x="206.7" y="167.1">10</text>
<text x="208" y="164.5">9</text>
<text x="210.2" y="163.3">A7</text>
<text x="210.2" y="165.8">A8</text>
<text x="226" y="165.8">B8</text>
<text x="226" y="163.3">B7</text>
<text x="229.7" y="167.1">11</text>
<text x="229.7" y="164.5">12</text>
<text x="74.8" y="170.9">74</text>
<text x="74.8" y="168.3">73</text>
<text x="74.8" y="173.4">27</text>
<text x="79" y="171.9">GND</text>
<text x="79" y="169.4">GND</text>
<text x="120.6" y="171.9">NC</text>
<text x="120.6" y="169.4">NC</text>
<text x="125.5" y="173.4">47</text>
<text x="125.5" y="170.9">46</text>
<text x="125.5" y="168.3">29</text>
<text x="210.2" y="168.3">OE</text>
<text x="223.8" y="168.3">GND</text>
<text x="74.8" y="176">21</text>
<text x="74.8" y="178.5">19</text>
<text x="79" y="174.4">GND</text>
<text x="79" y="177">GND</text>
<text x="79" y="179.5">GND</text>
<text x="120.6" y="179.5">NC</text>
<text x="120.6" y="177">NC</text>
<text x="120.6" y="174.4">NC</text>
<text x="125.5" y="178.5">53</text>
<text x="125.5" y="176">52</text>
<text x="74.8" y="181">13</text>
<text x="76" y="183.6">8</text>
<text x="79" y="182.1">GND</text>
<text x="79" y="184.6">GND</text>
<text x="120.6" y="184.6">NC</text>
<text x="120.6" y="182.1">NC</text>
<text x="125.5" y="183.6">55</text>
<text x="125.5" y="181">54</text>
<text x="74.8" y="188.7">63</text>
<text x="74.8" y="186.1">45</text>
<text x="79" y="189.7">GND</text>
<text x="79" y="187.1">GND</text>
<text x="120.6" y="187.1">NC</text>
<text x="125.5" y="186.1">56</text>
</g>
<g font-size="2.2" fill="#999">
<text x="37.7" y="37.3">C16</text>
<text x="37.9" y="39.8">1pF</text>
<text x="63.2" y="36">C17</text>
<text x="63.2" y="41.1">no</text>
<text x="63.2" y="38.6">1pF</text>
<text x="39.2" y="42.4">no</text>
<text x="168.7" y="53.8">C20</text>
<text x="141.8" y="55.1">C19</text>
<text x="142" y="57.6">1pF</text>
<text x="168.7" y="58.9">no</text>
<text x="168.7" y="56.4">1pF</text>
<text x="143.4" y="60.2">no</text>
<text x="189" y="111">C29</text>
<text x="189" y="113.5">22pF</text>
<text x="200.4" y="111">C30</text>
<text x="200.4" y="113.5">22pF</text>
<text x="211.8" y="111">C31</text>
<text x="211.8" y="113.5">22pF</text>
<text x="189" y="116">no</text>
<text x="200.4" y="116">no</text>
<text x="211.8" y="116">no</text>
</g>
<g font-size="2.2" fill="#f00">
<text x="141.8" y="95.7">firmware update</text>
<text x="143" y="93.2">Testpoints for</text>
<text x="32.6" y="108.4">UART 1 for LTE</text>
<text x="256.6" y="118.6">ESD protection</text>
<text x="31.6" y="126.2">UART 2 for GNSS</text>
</g>
<g font-size="2" fill="#a00000">
<text x="181.6" y="188.2">TITLE:</text>
<text x="274.2" y="191.6">REV:</text>
<text x="208.2" y="203.9">Date:</text>
<text x="208.2" y="198.4">Company:</text>
<text x="274" y="198.9">Sheet:</text>
<text x="243.5" y="204">Drawn By:</text>
</g>
<text font-size="1.5" fill="#000080" x="78.5" y="28.6">U3</text>
</svg>
